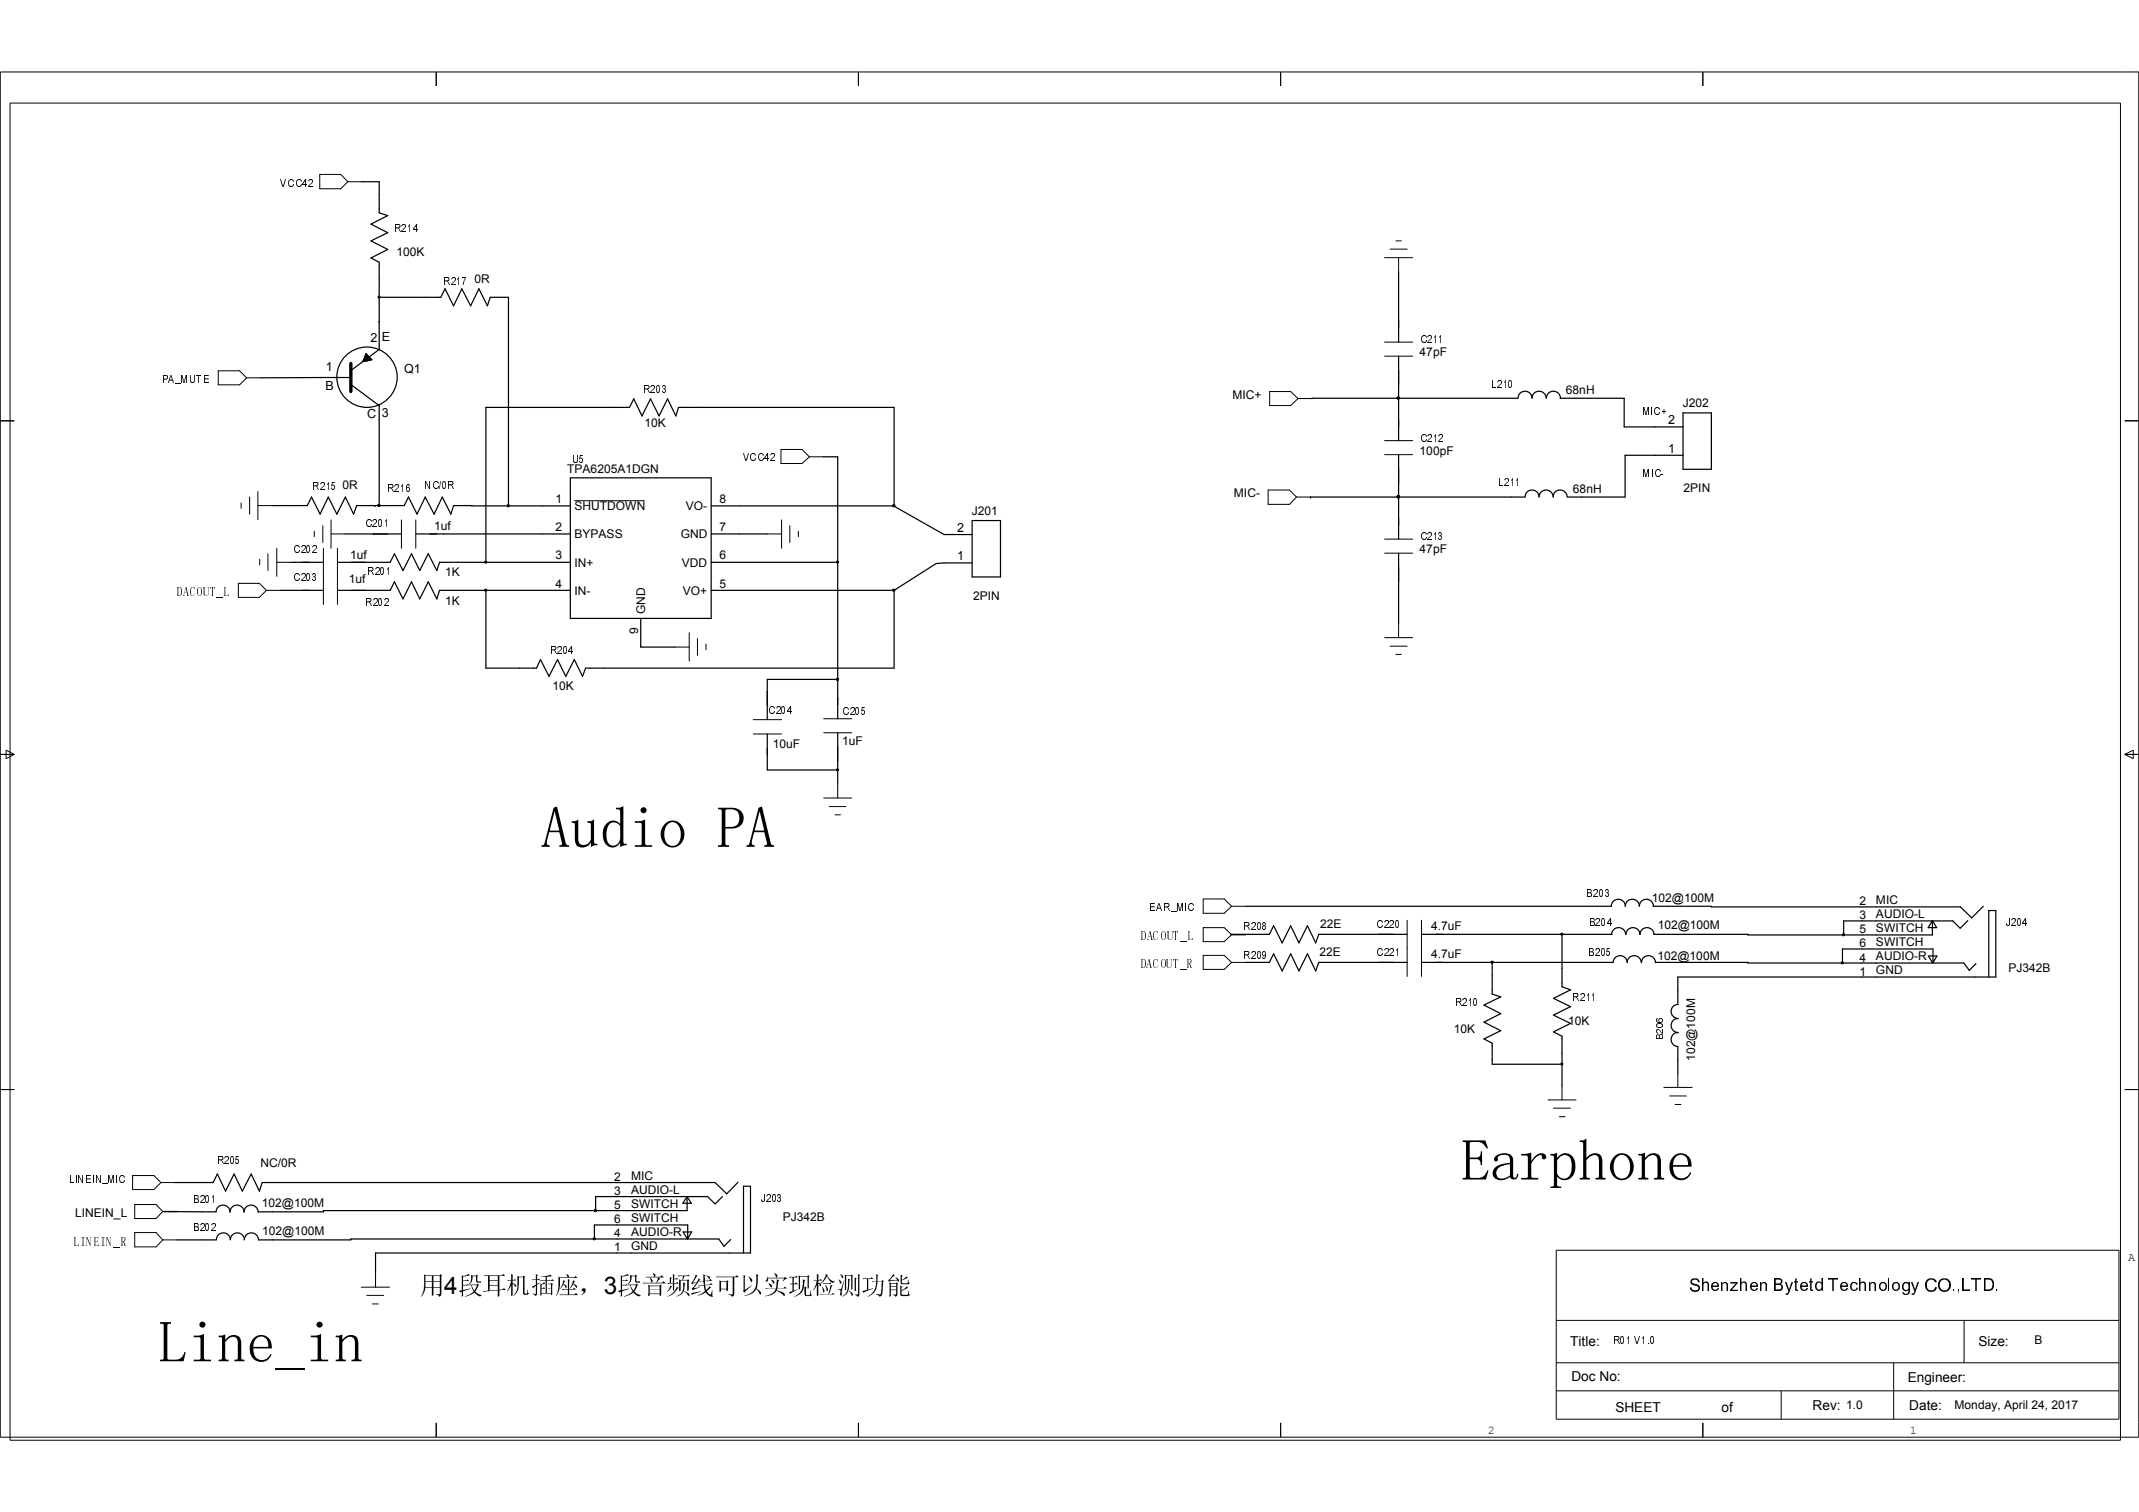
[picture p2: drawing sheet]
<svg xmlns="http://www.w3.org/2000/svg" width="297mm" height="210mm" viewBox="0 0 297 210" stroke-linecap="round" stroke-linejoin="round" font-family="sans-serif">
<g fill="none" stroke="#000" stroke-width=".14">
<path d="M0 10h297v189.5h-297zM1.4 14.3h293.1v185.6h-293.1zM60.6 10v1.9M119.2 10v1.9M177.8 10v1.9M236.5 10v1.9M44.4 24.2h2.9l1 1-1 1h-2.9zM48.3 25.2h1.9M192.3 35.8h3.9M193 34.6h2.4M193.8 33.4h.8M194.2 35.8v1.9"/>
<path d="M0 58.4h2M30.3 51.5h3l.9 1-.9 .9h-3zM34.2 52.5h2M52.5 41.1h.2v.2h-.2zM176.3 54.4h2.9l1.1 .9-1.1 1h-2.9zM180.3 55.3h1.9M192.3 47.5h3.9M192.3 49.4h3.9M194 55.1h.3v.3h-.3zM295.1 58.4h1.9M33.5 69.8v.8M34.7 69v2.4"/>
<path d="M35.8 70.2h2M35.8 68.2v3.9M36.1 77.6v.8M37.2 76.9v2.3M38.4 78.1h2M38.4 76.1v3.9M43.6 73.7v.8M44.8 73v2.3M44.9 76.1v7.8M46 74.1h2M46 72.2v3.9M46.9 76.1v7.8"/>
<path d="M52.5 70.1h.2v.2h-.2zM55.7 72.2v3.9M57.7 72.2v3.9M67.3 77.9h.3v.2h-.3zM70.5 70.1h.2v.2h-.2zM79.8 69.5h9.7M106.5 74.1h2M108.5 62.4h2.9l1 1-1 .9h-2.9zM108.5 72.2v3.9M109.7 73v2.3M110.9 73.7v.8M112.4 63.4h1.9"/>
<path d="M116.2 77.9h.2v.2h-.2zM124 70.1h.2v.2h-.2zM176.1 68h3l.9 1-.9 1h-3zM180 69h2M192.3 61.2h3.9M192.3 63.1h3.9M192.3 74.8h3.9M192.3 76.8h3.9M194 68.8h.3v.3h-.3zM33.1 81h2.9l1 1-1 .9h-2.9zM37 82h1.9M67.3 81.8h.3v.2h-.3z"/>
<path d="M93.7 89.8h2M95.7 87.8v4M96.9 88.6v2.4M98 89.4v.8M104.6 99.9h3.9M114.4 99.8h3.9M116.2 94.2h.2v.2h-.2zM124 81.8h.2v.2h-.2zM192.3 88.5h3.9M193 89.7h2.4M193.8 90.8h.8M194.2 86.6v1.9"/>
<path d="M0 104.7h2M.8 104.1l1.2 .6-1.2 .6zM104.6 101.9h3.9M114.4 101.7h3.9M114.4 110.8h3.9M115.1 112h2.4M115.9 113.1h.8M116.2 106.8h.2v.2h-.2zM116.3 108.8v2M295.1 104.7h1.9M295.1 104.7l1.1-.6v1.2zM167.1 128.8h2.9l1 1-1 .9h-2.9z"/>
<path d="M167.1 124.8h2.9l1 1-1 1h-2.9zM167.1 132.6h2.9l1 1-1 1h-2.9zM171 129.8h2M171 125.8h2M171 133.6h2M195.4 127.8v7.8M197.4 127.8v7.8M207.1 133.5h.2v.2h-.2zM216.8 129.6h.2v.2h-.2zM255.7 133.6h.2v.2h-.2zM255.9 129.7h.2v.2h-.2zM0 151.3h2"/>
<path d="M215 152.7h3.9M215.7 153.8h2.4M216.5 155h.8M216.8 147.6h.2v.2h-.2zM216.9 150.7v2M231.1 151h3.9M231.9 152.1h2.3M232.6 153.3h.8M233 149v2M295.1 151.3h1.9M18.4 163.2h3l.9 1-.9 .9h-3zM18.7 171.1h3l.9 1-.9 1h-3z"/>
<path d="M18.7 167.2h3l.9 1-.9 1h-3zM22.3 164.2h2M22.6 172.1h2M22.6 168.2h2M50.2 178.7h3.9M50.9 179.8h2.4M52.2 176.7v2M82.4 171.9h.2v.2h-.2zM82.6 167.9h.2v.3h-.2zM216.1 173.6h78.2v23.4h-78.2zM51.7 181h.8M60.6 197.5v2"/>
<path d="M119.2 197.5v2M177.8 197.5v2M216.1 193.1h78.2M216.1 189.2h78.2M216.1 183.3h78.2M236.5 197.5v2M247.4 193.1v3.9M263 189.2v7.8M272.8 183.3v5.9"/>
</g>
<g fill="none" stroke="#000" stroke-width=".17">
<path d="M50.2 25.2h2.5v4.3l1.1 .4-2.3 1.2 2.3 1.2-2.3 1.1 2.3 1.2-2.3 1.2 1.2 .6v12.1l-4 2.9M194.2 37.7v9.8M48.7 53.4l4 2.9v13.9M48.7 52.4l-12.5 .1M50.4 50.1h.7M50.5 49.9v.2M50.5 49.9h1.1M50.6 49.7h.7M50.7 49.5h.5M50.7 49.4v.7M50.8 49.3h.2M50.8 49.1h.1"/>
<path d="M50.8 49.1l.8 .9-1.2 .2zM50.9 49.1v1M51.1 49.3v.7M51.3 49.6v.4M51.4 49.8v.2M52.7 44.6h.1M52.7 41.3h8.5l.6-1.2 1.2 2.4 1.1-2.4 1.3 2.4 1.1-2.4 1.2 2.4 .4-1.2h2.5v28.9M194.2 55.3h.1M194.2 49.4v11.8M210.8 55.2a.97 .97 0 0 1 1-.9 .97 .97 0 0 1 1 1M210.8 55.3h-28.6M212.8 55.2a.97 .97 0 0 1 1-.9 .97 .97 0 0 1 .9 1"/>
<path d="M214.8 55.2a.95 .95 0 0 1 .9-.9 .95 .95 0 0 1 1 1M216.7 55.3h8.8v4h8.2M233.7 57.3h4v7.9h-4zM37.8 70.2h4.9l.6-1.2 1.1 2.4 1.2-2.4 1.2 2.4 1.2-2.4 1.1 2.4 .4-1.2h6.6l.6-1.2 1.2 2.4 1.2-2.4 1.2 2.4 1.1-2.4 1.2 2.4 .4-1.2h16.2M40.4 78.1h4.5M46.9 78.1h7.3l.6-1.2 1.2 2.3 1.1-2.3 1.2 2.3 1.2-2.3 1.2 2.3 .3-1.1h18.2M48 74.1h7.7M52.1 70.2h.1M52.7 70.2h.1M57.7 74.1h21.5M79.2 66.3h19.6v19.6h-19.6zM98.8 70.2h25.4"/>
<path d="M98.8 74.1h7.7M98.8 78.1h17.5M114.3 63.4h2v36.4M135 74.2h-3.9l-6.9-3.9v-13.7h-30l-.4 1.1-1.1-2.3-1.2 2.3-1.2-2.3-1.1 2.3-1.2-2.3-.6 1.2h-19.9v21.5M135 72.3h3.9v7.8h-3.9zM135 78.1l-5 .1-5.8 3.8M182 69h.1M182 69h29.8M194.2 69h.1M194.2 63.1v11.7M194.2 76.8v9.8M211.8 69a.95 .95 0 0 1 1-1 .95 .95 0 0 1 .9 1"/>
<path d="M213.7 69a.97 .97 0 0 1 1-1 .97 .97 0 0 1 1 1M215.7 69a.97 .97 0 0 1 1-1 .97 .97 0 0 1 .9 1M233.7 63.2h-8v5.8h-8M38.9 82h6M46.9 82h7.3l.6-1.2 1.2 2.3 1.1-2.3 1.2 2.3 1.2-2.3 1.2 2.3 .3-1.1h18.2M67.5 82v10.8h7l.6-1.2 1.1 2.3 1.2-2.3 1.2 2.3 1.2-2.3 1.1 2.3 .4-1.1h42.9v-10.8M89 85.9v3.9h4.7M98.8 82h25.4M116.3 94.3h-9.8v5.6M106.5 101.9v5h9.8M116.3 101.7v7.1M173 133.6h3.3l.6-1.2 1.2 2.4 1.1-2.4 1.2 2.4 1.2-2.4 1.1 2.4 .4-1.2h12.3"/>
<path d="M173 125.8h50.8M195.4 129.7h-12.3l-.4 1.2-1.1-2.4-1.2 2.4-1.2-2.4-1.1 2.4-1.2-2.4-.6 1.2h-5.3l2 .1M197.4 133.6h26.6a.97 .97 0 0 1 1-.9 .97 .97 0 0 1 1 .9M197.4 129.7h26.5M207.2 133.6h.1M207.2 133.6v4.4l1.2 .4-2.3 1.1 2.3 1.2-2.3 1.2 2.3 1.2-2.3 1.1 1.1 .6v2.9h9.7M216.9 129.7v7.3l1.2 .4-2.4 1.2 2.4 1.1-2.4 1.2 2.4 1.2-2.4 1.2 1.2 .5v6.9M223.8 125.8a.95 .95 0 0 1 .9-1 .95 .95 0 0 1 1 1M223.8 129.7a.97 .97 0 0 1 1-.9 .97 .97 0 0 1 1 .9M225.7 125.8a.95 .95 0 0 1 1-1 .95 .95 0 0 1 .9 1M225.8 129.7a.97 .97 0 0 1 1-.9 .97 .97 0 0 1 .9 .9M226 133.6a.97 .97 0 0 1 1-.9 .97 .97 0 0 1 .9 .9"/>
<path d="M227.7 125.8a.95 .95 0 0 1 .9-1 .95 .95 0 0 1 1 1M227.7 129.7a.97 .97 0 0 1 1-.9 .97 .97 0 0 1 1 .9M228 133.6a.95 .95 0 0 1 .9-.9 .95 .95 0 0 1 1 .9M229.6 125.8l42.6 .1 1.6 1.5 1.6-1.6M229.9 133.6l42.8 .1 .8 1 .9-.9M233 139.5a.95 .95 0 0 0-1 .9 .95 .95 0 0 0 1 1M260.5 131.7h-4.6v2M260.6 131.7h7.8v1.9M267.8 132.7h1.2l-.6 1zM268.3 127.8v2l-38.6-.1M268.3 127.8l.6 1h-1.1zM273.3 127.8l-1.1 1.1-1-1.1h-15.2v2"/>
<path d="M276.2 135.6v-9.2h1v9.2h-44.2v3.8M233 141.4a.95 .95 0 0 0-1 1 .95 .95 0 0 0 1 .9M233 143.4a.95 .95 0 0 0-1 .9 .95 .95 0 0 0 1 1v3.7M24.6 168.2h-1.9h7.3a.95 .95 0 0 1 1-.9 .95 .95 0 0 1 .9 1M24.6 172.1h5.5M30.1 172.1a.95 .95 0 0 1 .9-.9 .95 .95 0 0 1 1 .9M32 168.2a.95 .95 0 0 1 .9-.9 .95 .95 0 0 1 1 1M32 172.1a.95 .95 0 0 1 1-.9 .95 .95 0 0 1 .9 .9M33.9 168.2a.95 .95 0 0 1 1-.9 .95 .95 0 0 1 .9 1M33.9 172.1a.97 .97 0 0 1 1-.9 .97 .97 0 0 1 1 .9h12.8v-.1h51.1l.7 1 1-.9M87.6 170.1h-5.1v1.9M87.7 170.1h7.8v1.9"/>
<path d="M94.9 171h1.2l-.6 1zM95.4 166.1v2h-50.5v.1h-9M95.4 166.1l.6 .9h-1.2zM100.3 166.1l-1 1-1-1h-15.6v2M102.5 164.1l-1.6 1.6-1.6-1.5h-62.9l-.4 1.2-1.1-2.4-1.2 2.4-1.2-2.4-1.2 2.4-1.1-2.4-.6 1.2h-5.3M103.2 173.9v-9.2h1v9.2h-52v2.8"/>
<circle cx="51" cy="52.4" r="4.2"/>
</g>
<path d="M48.7 50.5v3.9" fill="none" stroke="#000" stroke-width=".47"/>
<g fill="#000">
<path d="M52.5 41.1h.2v.2h-.2z" fill-rule="evenodd"/>
<path d="M194 55.1h.3v.3h-.3z" fill-rule="evenodd"/>
<path d="M194 55.1h.3v.3h-.3z" fill-rule="evenodd"/>
<path d="M52.5 70.1h.2v.2h-.2z" fill-rule="evenodd"/>
<path d="M67.3 77.9h.3v.2h-.3z" fill-rule="evenodd"/>
<path d="M70.5 70.1h.2v.2h-.2z" fill-rule="evenodd"/>
<path d="M116.2 77.9h.2v.2h-.2z" fill-rule="evenodd"/>
<path d="M124 70.1h.2v.2h-.2z" fill-rule="evenodd"/>
<path d="M194 68.8h.3v.3h-.3z" fill-rule="evenodd"/>
<path d="M194 68.8h.3v.3h-.3z" fill-rule="evenodd"/>
<path d="M67.3 81.8h.3v.2h-.3z" fill-rule="evenodd"/>
<path d="M116.2 94.2h.2v.2h-.2z" fill-rule="evenodd"/>
<path d="M124 81.8h.2v.2h-.2z" fill-rule="evenodd"/>
<path d="M116.2 106.8h.2v.2h-.2z" fill-rule="evenodd"/>
<path d="M207.1 133.5h.2v.2h-.2z" fill-rule="evenodd"/>
<path d="M216.8 129.6h.2v.2h-.2z" fill-rule="evenodd"/>
<path d="M255.7 133.6h.2v.2h-.2z" fill-rule="evenodd"/>
<path d="M255.9 129.7h.2v.2h-.2z" fill-rule="evenodd"/>
<path d="M216.8 147.6h.2v.2h-.2z" fill-rule="evenodd"/>
<path d="M82.4 171.9h.2v.2h-.2z" fill-rule="evenodd"/>
<path d="M82.6 167.9h.2v.3h-.2z" fill-rule="evenodd"/>
</g>
<g font-size="8.1">
<text x="75.1" y="117.7">Audio PA</text>
<text x="202.9" y="163.9">Earphone</text>
<text x="22" y="189.1">Line_in</text>
</g>
<text font-size="3.4" x="58.3" y="179.6">用4段段段段段，3段段段段段段段段段段段段</text>
<text font-size="2.4" x="234.5" y="179.2">Shenzhen Bytetd Technology CO.,LTD.</text>
<g font-size="1.9">
<text x="24.5" y="82.7">DACOUT_L</text>
<text x="158.3" y="130.5">DACOUT_L</text>
<text x="158.3" y="134.4">DACOUT_R</text>
<text x="10.2" y="172.9">LINEIN_R</text>
<text x="218.1" y="186.9">Title:</text>
<text x="218.2" y="191.8">Doc No:</text>
<text x="264.9" y="191.9">Engineer:</text>
<text x="274.7" y="186.9">Size:</text>
<text x="224.3" y="196">SHEET</text>
<text x="239.1" y="196">of</text>
<text x="251.7" y="195.7">Rev:</text>
<text x="265.1" y="195.7">Date:</text>
</g>
<g font-size="1.7">
<text x="55.1" y="35.6">100K</text>
<text x="65.9" y="39.3">0R</text>
<text x="51.4" y="47.5">2</text>
<text x="53" y="47.3">E</text>
<text x="45.3" y="51.5">1</text>
<text x="56.1" y="51.8">Q1</text>
<text x="197.1" y="49.4">47pF</text>
<text x="45.2" y="54.2">B</text>
<text x="51" y="58.1">C 3</text>
<text x="89.5" y="59.3">10K</text>
<text x="171.2" y="55.3">MIC+</text>
<text x="217.5" y="54.7">68nH</text>
<text x="231.6" y="58.9">2</text>
<text x="233.7" y="56.6">J202</text>
<text x="78.8" y="65.7">TPA6205A1DGN</text>
<text x="197.1" y="63.1">100pF</text>
<text x="231.6" y="62.8">1</text>
<text x="47.6" y="67.9">0R</text>
<text x="77.1" y="69.8">1</text>
<text x="79.8" y="70.8">SHUTDOWN</text>
<text x="95.2" y="70.8">VO-</text>
<text x="99.9" y="69.8">8</text>
<text x="135" y="71.5">J201</text>
<text x="171.4" y="69">MIC-</text>
<text x="218.4" y="68.4">68nH</text>
<text x="233.8" y="68.3">2PIN</text>
<text x="48.6" y="77.6">1uf</text>
<text x="60.3" y="73.6">1uf</text>
<text x="77.1" y="73.7">2</text>
<text x="77.1" y="77.6">3</text>
<text x="79.8" y="74.7">BYPASS</text>
<text x="94.5" y="74.7">GND</text>
<text x="99.9" y="73.7">7</text>
<text x="99.9" y="77.6">6</text>
<text x="132.9" y="73.8">2</text>
<text x="132.9" y="77.7">1</text>
<text x="197.1" y="76.8">47pF</text>
<text x="48.4" y="80.9">1uf</text>
<text x="61.8" y="80">1K</text>
<text x="61.8" y="83.9">1K</text>
<text x="77.1" y="81.6">4</text>
<text x="79.8" y="78.7">IN+</text>
<text x="79.8" y="82.5">IN-</text>
<text x="94.7" y="78.7">VDD</text>
<text x="94.8" y="82.5">VO+</text>
<text x="99.9" y="81.6">5</text>
<text x="135.1" y="83.2">2PIN</text>
<text x="88.6" y="88" transform="rotate(-90 88.6 88)">9</text>
<text x="89.6" y="85.3" transform="rotate(-90 89.6 85.3)">GND</text>
<text x="76.7" y="95.8">10K</text>
<text x="107.3" y="103.9">10uF</text>
<text x="117" y="103.4">1uF</text>
<text x="229.4" y="125.3">102@100M</text>
<text x="258.2" y="125.7">2</text>
<text x="260.5" y="125.5">MIC</text>
<text x="183.3" y="128.9">22E</text>
<text x="198.8" y="129.1">4.7uF</text>
<text x="230.2" y="129">102@100M</text>
<text x="258.2" y="127.6">3</text>
<text x="258.2" y="129.6">5</text>
<text x="258.2" y="131.5">6</text>
<text x="260.5" y="127.4">AUDIO-L</text>
<text x="260.5" y="129.4">SWITCH</text>
<text x="260.5" y="131.4">SWITCH</text>
<text x="183.2" y="132.8">22E</text>
<text x="198.8" y="133">4.7uF</text>
<text x="230.2" y="133.3">102@100M</text>
<text x="258.2" y="135.5">1</text>
<text x="258.2" y="133.5">4</text>
<text x="260.5" y="135.3">GND</text>
<text x="260.5" y="133.3">AUDIO-R</text>
<text x="278.9" y="134.9">PJ342B</text>
<text x="201.9" y="143.4">10K</text>
<text x="217.8" y="142.2">10K</text>
<text x="235.4" y="147.3" transform="rotate(-90 235.4 147.3)">102@100M</text>
<text x="36.2" y="162.1">NC/0R</text>
<text x="36.4" y="167.6">102@100M</text>
<text x="85.3" y="164">2</text>
<text x="85.3" y="165.9">3</text>
<text x="85.3" y="167.9">5</text>
<text x="87.6" y="163.8">MIC</text>
<text x="87.6" y="165.7">AUDIO-L</text>
<text x="87.6" y="167.7">SWITCH</text>
<text x="10.5" y="168.9">LINEIN_L</text>
<text x="36.4" y="171.4">102@100M</text>
<text x="85.3" y="173.7">1</text>
<text x="85.3" y="171.8">4</text>
<text x="85.3" y="169.8">6</text>
<text x="87.6" y="173.6">GND</text>
<text x="87.6" y="171.6">AUDIO-R</text>
<text x="87.6" y="169.7">SWITCH</text>
<text x="108.7" y="169.5">PJ342B</text>
<text x="282.5" y="186.6">B</text>
<text x="256.4" y="195.6">1.0</text>
<text x="271.4" y="195.6">Monday, April 24, 2017</text>
</g>
<g font-size="1.6">
<text x="295.5" y="175">A</text>
<text x="206.6" y="199.1">2</text>
<text x="265.2" y="199.1">1</text>
</g>
<g font-size="1.4">
<text x="38.9" y="26">VCC42</text>
<text x="54.7" y="32.3">R214</text>
<text x="61.5" y="39.5">R217</text>
<text x="197.1" y="47.7">C211</text>
<text x="22.4" y="53.2">PA_MUTE</text>
<text x="207.1" y="53.8">L210</text>
<text x="89.3" y="54.6">R203</text>
<text x="228" y="57.6">MIC+</text>
<text x="79.4" y="64.3">U5</text>
<text x="103.1" y="64.1">VCC42</text>
<text x="197.1" y="61.4">C212</text>
<text x="43.4" y="68">R215</text>
<text x="53.7" y="68.2">R216</text>
<text x="58.9" y="67.9">NC/0R</text>
<text x="208.1" y="67.5">L211</text>
<text x="228.1" y="66.2">MIC-</text>
<text x="40.7" y="76.8">C202</text>
<text x="50.7" y="73.2">C201</text>
<text x="197.1" y="75">C213</text>
<text x="40.7" y="80.6">C203</text>
<text x="51" y="79.8">R201</text>
<text x="50.7" y="84.1">R202</text>
<text x="76.3" y="90.8">R204</text>
<text x="106.7" y="99.1">C204</text>
<text x="117" y="99.3">C205</text>
<text x="220.3" y="124.5">B203</text>
<text x="159.6" y="126.5">EAR_MIC</text>
<text x="172.7" y="129.1">R208</text>
<text x="191.1" y="128.8">C220</text>
<text x="220.6" y="128.5">B204</text>
<text x="278.6" y="128.6">J204</text>
<text x="172.7" y="133.1">R209</text>
<text x="191.1" y="132.7">C221</text>
<text x="220.6" y="132.8">B205</text>
<text x="202" y="139.6">R210</text>
<text x="218.4" y="139">R211</text>
<text x="231.1" y="143.5">2</text>
<text x="231.1" y="142.7">0</text>
<text x="231.1" y="142">6</text>
<text x="231.1" y="144.4">B</text>
<text x="30.1" y="161.6">R205</text>
<text x="9.6" y="164.2">LINEIN_MIC</text>
<text x="26.8" y="167">B201</text>
<text x="105.7" y="166.9">J203</text>
<text x="26.8" y="170.9">B202</text>
<text x="223.9" y="186.6">R01 V1.0</text>
</g>
</svg>
